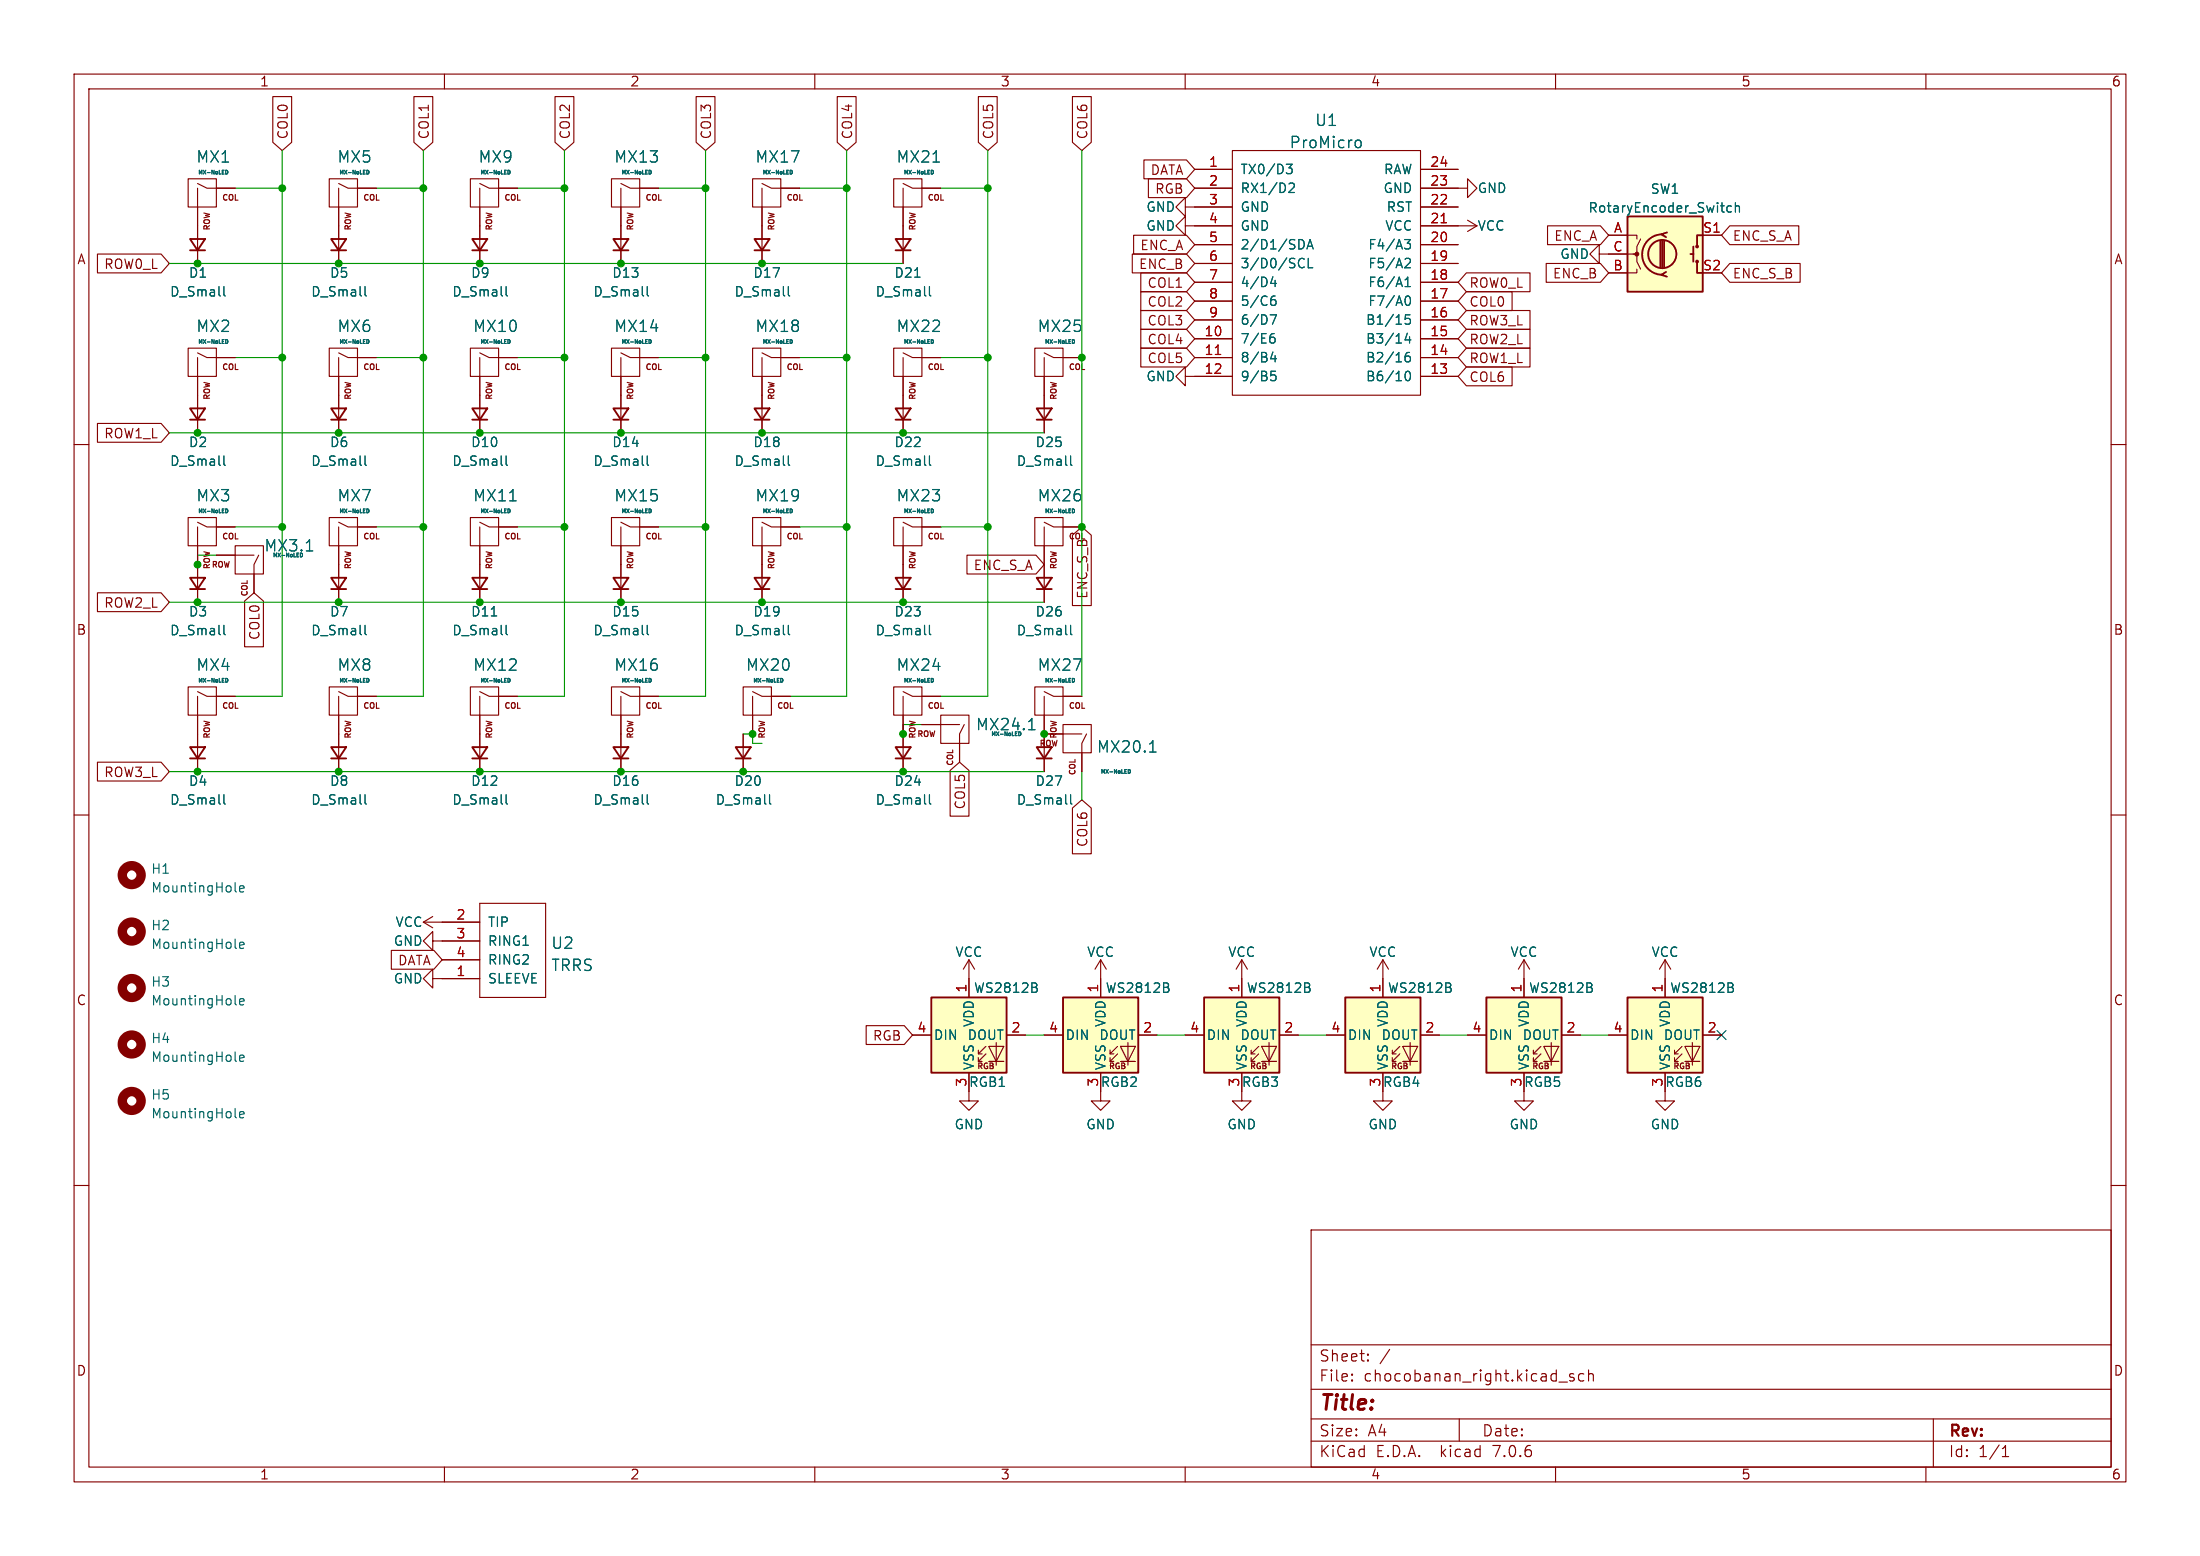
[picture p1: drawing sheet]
<svg xmlns="http://www.w3.org/2000/svg" width="297mm" height="210mm" viewBox="0 0 297 210" stroke-linecap="round" stroke-linejoin="round" font-family="sans-serif">
<g fill="none" stroke="#840000" stroke-width=".15">
<path d="M10 10h277v190h-277zM12 12h273v186h-273zM36.8 13h2.6v6.2l-1.3 1.1-1.3-1.1zM55.9 13h2.5v6.2l-1.3 1.1-1.2-1.1zM60 10v2M74.9 13h2.6v6.2l-1.3 1.1-1.3-1.1zM94 13h2.5v6.2l-1.3 1.1-1.2-1.1zM110 10v2M113 13h2.6v6.2l-1.3 1.1-1.3-1.1zM132.1 13h2.5v6.2l-1.3 1.1-1.2-1.1zM144.8 13h2.5v6.2l-1.3 1.1-1.2-1.1zM160 10v2"/>
<path d="M210 10v2M260 10v2M13.2 34.3h8.5l1.2 1.3-1.2 1.2h-8.5zM25.4 24.1h3.8v3.8h-3.8zM26.7 24.8l1.2 .6h3.8M26.7 25.4v10.2M44.4 24.1h3.9v3.8h-3.9zM45.7 24.8l1.3 .6h3.8M45.7 25.4v10.2M63.5 24.1h3.8v3.8h-3.8zM64.8 24.8l1.2 .6h3.8M64.8 25.4v10.2"/>
<path d="M82.5 24.1h3.9v3.8h-3.9zM83.8 24.8l1.3 .6h3.8M83.8 25.4v10.2M101.6 24.1h3.8v3.8h-3.8zM102.9 24.8l1.2 .6h3.8M102.9 25.4v10.2M120.6 24.1h3.9v3.8h-3.9zM121.9 24.8l1.3 .6h3.8M121.9 25.4v10.2M152.9 34.3h7.3l1.1 1.3-1.1 1.2h-7.3zM153 31.7h7.2l1.1 1.3-1.1 1.3h-7.2zM154 36.8h6.2l1.1 1.3-1.1 1.3h-6.2z"/>
<path d="M154 39.4h6.2l1.1 1.2-1.1 1.3h-6.2zM154.4 21.6h5.8l1.1 1.3-1.1 1.2h-5.8zM155 24.1h5.2l1.1 1.3-1.1 1.3h-5.2zM160 30.5v-1.3l-1.3 1.3 1.3 1.3v-1.3h6.4M160 27.9v-1.2l-1.3 1.2 1.3 1.3v-1.3h6.4M161.3 25.4h5.1M161.3 22.9h5.1M161.3 38.1h5.1M161.3 35.6h5.1M161.3 33h5.1M166.4 20.3h25.4v33h-25.4zM191.8 25.4h6.3v-1.3l1.3 1.3-1.3 1.3v-1.3"/>
<path d="M191.8 22.9h5M191.8 38.1h5M191.8 35.6h5M191.8 33h5M191.8 30.5h7.6M191.8 27.9h5M198 36.8h8.6v2.6h-8.6l-1.2-1.3zM198 39.4h6.1v2.5h-6.1l-1.2-1.3zM198.1 29.7l1.3 .8M199.4 30.5l-1.3 .7M208.7 35.6h7.4l1.1 1.2-1.1 1.3h-7.4zM208.9 30.5h7.2l1.1 1.3-1.1 1.2h-7.2z"/>
<path d="M215.9 34.3v-1.3l-1.3 1.3 1.3 1.3v-1.3h5.1v1l.5 1M217.2 31.8h3.8v.5M221 36.3v.5h-3.8M221.5 32.3l-.5 1v1h-.5M229.9 31.8h2.5M233.5 30.5h9.3v2.5h-9.3l-1.1-1.2zM233.5 35.6h9.5v2.5h-9.5l-1.1-1.3zM10 60h2M13.2 57.1h8.5l1.2 1.3-1.2 1.3h-8.5zM25.4 47h3.8v3.8h-3.8zM26.7 47.6l1.2 .7h3.8M26.7 48.3v10.1"/>
<path d="M44.4 47h3.9v3.8h-3.9zM45.7 47.6l1.3 .7h3.8M45.7 48.3v10.1M63.5 47h3.8v3.8h-3.8zM64.8 47.6l1.2 .7h3.8M64.8 48.3v10.1M82.5 47h3.9v3.8h-3.9zM83.8 47.6l1.3 .7h3.8M83.8 48.3v10.1M101.6 47h3.8v3.8h-3.8zM102.9 47.6l1.2 .7h3.8M102.9 48.3v10.1"/>
<path d="M120.6 47h3.9v3.8h-3.9zM121.9 47.6l1.3 .7h3.8M121.9 48.3v10.1M139.7 47h3.8v3.8h-3.8zM141 47.6l1.2 .7h3.8M141 48.3v10.1M154 41.9h6.2l1.1 1.3-1.1 1.3h-6.2zM154 44.4h6.2l1.1 1.3-1.1 1.3h-6.2zM154 47h6.2l1.1 1.3-1.1 1.2h-6.2zM160 50.8v-1.3l-1.3 1.3 1.3 1.3v-1.3h6.4M161.3 48.3h5.1M161.3 45.7h5.1"/>
<path d="M161.3 43.2h5.1M161.3 40.6h5.1M191.8 48.3h5M191.8 45.7h5M191.8 50.8h5M191.8 43.2h5M191.8 40.6h5M198 47h8.6v2.5h-8.6l-1.2-1.2zM198 44.4h8.6v2.6h-8.6l-1.2-1.3zM198 41.9h8.6v2.6h-8.6l-1.2-1.3zM198 49.5h6.1v2.6h-6.1l-1.2-1.3zM285 60h2"/>
<path d="M25.4 69.9h3.8v3.8h-3.8zM26.7 70.5l1.2 .6h3.8M26.7 71.1v10.2M28.8 75.8h.3l.1 .1v.2l-.4 .1M29 76.2l.2 .3M29.2 74.9h5.1M29.6 75.8h.1a.26 .26 0 0 1 .3 .2v.3a.25 .25 0 0 1-.2 .3 .25 .25 0 0 1-.3-.3zM30.3 75.8l.2 .7 .1-.5 .2 .5 .1-.7M31.7 73.7h3.9v3.8h-3.9zM34.9 74.9l-.6 1.3v3.8M44.4 69.9h3.9v3.8h-3.9zM45.7 70.5l1.3 .6h3.8"/>
<path d="M45.7 71.1v10.2M63.5 69.9h3.8v3.8h-3.8zM64.8 70.5l1.2 .6h3.8M64.8 71.1v10.2M82.5 69.9h3.9v3.8h-3.9zM83.8 70.5l1.3 .6h3.8M83.8 71.1v10.2M101.6 69.9h3.8v3.8h-3.8zM102.9 70.5l1.2 .6h3.8M102.9 71.1v10.2M120.6 69.9h3.9v3.8h-3.9zM121.9 70.5l1.3 .6h3.8"/>
<path d="M121.9 71.1v10.2M130.5 74.9h9.4l1.1 1.3-1.1 1.3h-9.4zM139.7 69.9h3.8v3.8h-3.8zM141 70.5l1.2 .6h3.8M141 71.1v10.2M144.8 72.2l1.2-1.1 1.3 1.1v9.5h-2.5zM13.2 80h8.5l1.2 1.3-1.2 1.3h-8.5zM25.4 92.7h3.8v3.8h-3.8zM26.7 93.3l1.2 .7h3.8M26.7 94v10.1M33 81.1l1.3-1.1 1.3 1.1v6.2h-2.6zM44.4 92.7h3.9v3.8h-3.9z"/>
<path d="M45.7 93.3l1.3 .7h3.8M45.7 94v10.1M63.5 92.7h3.8v3.8h-3.8zM64.8 93.3l1.2 .7h3.8M64.8 94v10.1M82.5 92.7h3.9v3.8h-3.9zM83.8 93.3l1.3 .7h3.8M83.8 94v10.1M100.3 92.7h3.8v3.8h-3.8zM100.3 99.1v5M101.6 93.3l1.3 .7h3.8M101.6 94v5.1"/>
<path d="M120.6 92.7h3.9v3.8h-3.9zM121.9 93.3l1.3 .7h3.8M121.9 94v10.1M124 98.6h.3l.2 .2-.1 .2h-.4M124.2 99l.3 .4M124.5 97.8h5M124.9 98.7l.1-.1a.26 .26 0 0 1 .3 .3v.3a.25 .25 0 0 1-.3 .2 .25 .25 0 0 1-.2-.2zM125.5 98.6l.2 .8 .2-.5 .1 .5 .2-.8M127 96.5h3.8v3.8h-3.8zM130.2 97.8l-.7 1.3v3.8M139.7 92.7h3.8v3.8h-3.8zM141 93.3l1.2 .7h3.8"/>
<path d="M141 94v10.1M141 99.1h5M143.5 97.8h3.8v3.8h-3.8zM146.7 99.1l-.7 1.2v3.8M10 110h2M13.2 102.9h8.5l1.2 1.2-1.2 1.3h-8.5zM128.3 104l1.2-1.1 1.3 1.1v6.2h-2.5zM144.8 109.1l1.2-1.1 1.3 1.1v6.1h-2.5zM285 110h2M52.8 128.3h5.8l1.1 1.2-1.1 1.3h-5.8zM57.1 124.5h7.7M57.1 124.5l1.3 .7"/>
<path d="M58.4 132.1v-1.3l-1.3 1.3 1.3 1.3v-1.3h6.4M58.4 127v-1.3l-1.3 1.3 1.3 1.3v-1.3h6.4M58.4 123.7l-1.3 .8M59.7 129.5h5.1M64.8 121.9v12.7zM64.8 121.9h8.9zM64.8 134.6h8.9zM73.7 121.9v12.7zM116.9 138.4h5.2l1.1 1.3-1.1 1.3h-5.2zM123.2 139.7h2.5M130.8 129.5l-.8 1.3M130.8 129.5v5.1"/>
<path d="M130.8 129.5l.8 1.3M135.9 139.7h2.5M141 139.7h2.5M148.6 129.5v5.1M148.6 129.5l-.8 1.3M148.6 129.5l.8 1.3M153.7 139.7h2.5M160 139.7h2.6M167.6 129.5l-.7 1.3M167.6 129.5v5.1M167.6 129.5l.8 1.3M172.7 139.7h2.6"/>
<path d="M179.1 139.7h2.5M186.7 129.5l-.8 1.3M186.7 129.5v5.1M186.7 129.5l.8 1.3M191.8 139.7h2.5M198.1 139.7h2.6M205.7 129.5v5.1M205.7 129.5l-.7 1.3M205.7 129.5l.8 1.3M210.8 139.7h2.6M217.2 139.7h2.5M224.8 129.5v5.1"/>
<path d="M224.8 129.5l-.8 1.3M224.8 129.5l.8 1.3M229.9 139.7h2.5M10 160h2M130.8 144.8v3.8h1.3l-1.3 1.3-1.3-1.3h1.3M132.1 143.3h.5M132.1 142.2h.5M133.1 142.2l-1 1.1v-.6M133.1 141.2l-1 1v-.5M133.5 141.2h2l-1 2.1zM133.5 143.3h2M134.5 140.7v3.1"/>
<path d="M148.6 144.8v3.8h1.3l-1.3 1.3-1.3-1.3h1.3M149.9 143.3h.5M149.9 142.2h.5M150.9 142.2l-1 1.1v-.6M150.9 141.2l-1 1v-.5M151.3 141.2h2l-1 2.1zM151.3 143.3h2M152.3 140.7v3.1M167.6 144.8v3.8h1.3l-1.3 1.3-1.2-1.3h1.2M168.9 143.3h.5M168.9 142.2h.5M169.9 142.2l-1 1.1v-.6"/>
<path d="M169.9 141.2l-1 1v-.5M170.3 141.2h2l-1 2.1zM170.3 143.3h2M171.3 140.7v3.1M186.7 144.8v3.8h1.3l-1.3 1.3-1.3-1.3h1.3M188 143.3h.5M188 142.2h.5M189 142.2l-1 1.1v-.6M189 141.2l-1 1v-.5M189.4 141.2h2l-1 2.1zM189.4 143.3h2M190.4 140.7v3.1"/>
<path d="M205.7 144.8v3.8h1.3l-1.3 1.3-1.2-1.3h1.2M207 143.3h.5M207 142.2h.5M208 142.2l-1 1.1v-.6M208 141.2l-1 1v-.5M208.4 141.2h2l-1 2.1zM208.4 143.3h2M209.4 140.7v3.1M224.8 144.8v3.8h1.3l-1.3 1.3-1.3-1.3h1.3M226.1 143.3h.5M226.1 142.2h.5M227.1 142.2l-1 1.1v-.6"/>
<path d="M227.1 141.2l-1 1v-.5M227.5 141.2h2l-1 2.1zM227.5 143.3h2M228.5 140.7v3.1M285 160h2M177 166h108v32h-108zM60 198v2M110 198v2M160 198v2M177 194.5h108M177 191.5h108M177 187.5h108"/>
<path d="M177 181.5h108M182.5 186.3h.1l-.1 .1M182.5 186.3v.1M182.5 185.5v.1M182.5 185.5h.1l-.1 .1M184.7 183.6v.1M184.7 183.6h-.1l.1 .1M184.7 182.8v.1M184.7 182.8h-.1l.1 .1M187.6 182.1l-1.3 2M197 191.5v3M210 198v2"/>
<path d="M210.5 186.5h1.1M212.5 185.5l-.4-.1-.2 .2 .1 .2 .5 .2v.1v.2l-.2 .1-.4-.1M213.8 185.5l-.4-.1-.3 .3v.4l.1 .2 .2 .1 .4-.1M214.5 185.5a.37 .37 0 0 1 .6 .1v.8M214.5 184.9v1.5M260 198v2M261 191.5v6.5M270.3 196.6h.9M270.3 195.5l.4-.4v1.5"/>
</g>
<g fill="none" stroke="#840000" stroke-width=".25">
<path d="M25.7 32.3h2l-1 1.5zM25.7 33.8h2M44.7 32.3h2l-1 1.5zM44.7 33.8h2M63.8 32.3h2l-1 1.5zM63.8 33.8h2M82.8 32.3h2l-1 1.5zM82.8 33.8h2M101.9 32.3h2l-1 1.5zM101.9 33.8h2M120.9 32.3h2l-1 1.5zM120.9 33.8h2"/>
<path d="M219.7 29.2h10.2v10.2h-10.2zM224.2 32.5v3.6M224.4 31.6a2.73 2.73 0 0 0-2.7 2.8 2.73 2.73 0 0 0 2.7 2.7M224.4 32.5v3.6M224.7 32.5v3.6M224.9 36.7l-.6 .4 .7 .2M225 31.4l-.7 .2 .6 .4M228.2 34.3h.4M228.6 33.3v2M229.1 35.3v1.5h.8M229.9 31.8h-.8v1.5M25.7 55.1h2l-1 1.5z"/>
<path d="M25.7 56.6h2M44.7 55.1h2l-1 1.5zM44.7 56.6h2M63.8 55.1h2l-1 1.5zM63.8 56.6h2M82.8 55.1h2l-1 1.5zM82.8 56.6h2M101.9 55.1h2l-1 1.5zM101.9 56.6h2M120.9 55.1h2l-1 1.5zM120.9 56.6h2M140 55.1h2l-1 1.5z"/>
<path d="M140 56.6h2M25.7 78h2l-1 1.5zM25.7 79.5h2M44.7 78h2l-1 1.5zM44.7 79.5h2M63.8 78h2l-1 1.5zM63.8 79.5h2M82.8 78h2l-1 1.5zM82.8 79.5h2M101.9 78h2l-1 1.5zM101.9 79.5h2M120.9 78h2l-1 1.5z"/>
<path d="M120.9 79.5h2M140 78h2l-1 1.5zM140 79.5h2M25.7 100.8h2l-1 1.6zM25.7 102.4h2M44.7 100.8h2l-1 1.6zM44.7 102.4h2M63.8 100.8h2l-1 1.6zM63.8 102.4h2M82.8 100.8h2l-1 1.6zM82.8 102.4h2M99.3 100.8h2l-1 1.6z"/>
<path d="M99.3 102.4h2M120.9 100.8h2l-1 1.6zM120.9 102.4h2M140 100.8h2l-1 1.6zM140 102.4h2M125.7 134.6h10.2v10.2h-10.2zM143.5 134.6h10.2v10.2h-10.2zM162.6 134.6h10.1v10.2h-10.1zM181.6 134.6h10.2v10.2h-10.2zM200.7 134.6h10.1v10.2h-10.1zM219.7 134.6h10.2v10.2h-10.2z"/>
<circle cx="224.4" cy="34.3" r="1.9"/>
<circle cx="229.1" cy="35.3" r=".13"/>
<circle cx="229.1" cy="33.3" r=".13"/>
</g>
<g fill="none" stroke="#006464" stroke-width=".15">
<path d="M183.1 19a.41 .41 0 0 1 .7 .2v.4a.41 .41 0 0 1-.7 .3M30.2 38.7v1.1l.2 .1M49.3 38.7v1.1l.2 .1M68.3 38.7v1.1l.2 .1M87.4 38.7v1.1l.2 .1M106.4 38.7v1.1l.2 .1M123.5 37.4h.7M125.5 38.7v1.1l.2 .1M126 21.9h.8M171.8 37.3l-.3 1h.8M172.1 37.8v.9M172.1 39.9a.45 .45 0 0 0-.5 .4"/>
<path d="M173.7 22.2h.7l-.4 .5 .4 .1v.4l-.2 .2h-.4M174.1 24.8l.4-.1 .2 .1v.3v.2l-.7 .7h.7M175.5 34.9h.3l.3 .1M175.8 32.4l.3 .5-.1 .4-.2 .2M176.1 36l-.3 .1h-.3M176.4 33.6l.5-1.3 .4 1.3M176.6 33.2h.6M176.6 34.9v1.2h.6M189.6 32.3h.8l-.4 .5 .4 .1v.5l-.2 .2h-.4M189.7 38.7h.7M189.7 37.8l.3-.4v1.3M189.9 34.9h.4l.1 .3v.2l-.8 .7h.8"/>
<path d="M233.7 27.8h-.3l-.3 .2v.4l.2 .2h.4M234.3 27.9l.2-.1h.3v.8M234.3 27.4v1.2M171.5 42.5h.8l-.5 1.3M171.5 45.6l.4-.1 .2 .3v.3l-.1 .1h-.5M171.7 40.5l.3-.1 .3 .3v.3l-.2 .2h-.4M171.8 47.5l-.3 .9h.8M172 45a.45 .45 0 0 0-.5 .3M172.1 48v.8M172.2 50.1h-.6l-.1 .6 .2-.1 .4 .1 .2 .1-.1 .5-.2 .1h-.3l-.2-.1M189.9 50.2l.2-.1a.79 .79 0 0 1 0 1.3h-.1a.84 .84 0 0 1-.1-1.2zM189.9 40l.2-.1a.79 .79 0 0 1 0 1.3h-.2"/>
<path d="M190 45l-.3 .9h.8M190.3 47.6a.5 .5 0 0 0-.6 .5v.5l.1 .2h.4l.2-.1v-.4l-.1-.2h-.4l-.2 .2M190.3 45.5v.8M190.4 42.5h-.7v.6l.2-.1h.4l.1 .2v.4l-.2 .2h-.3l-.2-.2M30.2 61.5v1.1l.2 .2M41.4 74.4h.8M49.3 61.5v1.1l.2 .2M68.3 61.5v1.1l.2 .2M68.8 67.6h.9M87.4 61.5v1.1l.2 .2M106.4 61.5v1.1l.2 .2M125.5 61.5v1.1l.2 .2"/>
<path d="M144.5 61.5v1.1l.2 .2M30.2 84.4v1.1l.2 .2M49.3 84.4v1.1l.2 .2M66.3 83.1h.8M68.3 84.4v1.1l.2 .2M87.4 84.4v1.1l.2 .2M106.4 84.4v1.1l.2 .2M125.5 84.4v1.1l.2 .2M138.9 98.5h.8M144.5 84.4v1.1l.2 .2M30.2 107.3v1l.2 .2M32.3 120l.6-.2v-.2l-.4-.1-.2 .2 .1 .6h.5"/>
<path d="M49.3 107.3v1l.2 .2M68.3 107.3v1l.2 .2M87.4 107.3v1l.2 .2M103.9 107.3v1l.2 .2M125.5 107.3v1l.2 .2M144.5 107.3v1l.2 .2M155.2 101.5h.9M31.7 120.2l.2 .2M31.7 127.8l.2 .2M31.7 135.5l.2 .1M32.3 127.6l.6-.1v-.3h-.4l-.2 .1 .1 .7h.5M32.3 135.2l.6-.1v-.3h-.4l-.2 .2 .1 .6h.5"/>
<path d="M139.9 133.3l.1 .2-.1 .4M139.9 132.8v.3M157.7 133.3l.1 .2-.1 .4M157.7 132.8v.3M176.7 133.3l.2 .2-.2 .4M176.7 132.8v.3M195.8 133.3l.1 .2-.1 .4M195.8 132.8v.3M214.8 133.3l.2 .2-.2 .4M214.8 132.8v.3M233.9 133.3l.1 .2-.1 .4M233.9 132.8v.3"/>
<path d="M31.7 143.1l.2 .2M31.7 150.7l.2 .2M32.3 142.8l.6-.1v-.2l-.4-.1-.2 .2 .1 .6h.5M32.3 150.4l.6-.1v-.2l-.4-.1-.2 .2 .1 .6h.5"/>
</g>
<g fill="none" stroke="#840000" stroke-width="1.3">
<circle cx="17.8" cy="118.1" r="1.27"/>
<circle cx="17.8" cy="125.7" r="1.27"/>
<circle cx="17.8" cy="133.3" r="1.27"/>
<circle cx="17.8" cy="148.6" r="1.27"/>
<circle cx="17.8" cy="141" r="1.27"/>
</g>
<g fill="none" stroke="#006464" stroke-width=".14">
<path d="M30.5 23a.26 .26 0 0 1 .3 .2 .26 .26 0 0 1-.3 .3zM49.5 23a.26 .26 0 0 1 .3 .2 .26 .26 0 0 1-.3 .3zM68.6 23a.26 .26 0 0 1 .3 .2 .26 .26 0 0 1-.3 .3zM87.6 23a.26 .26 0 0 1 .3 .2 .26 .26 0 0 1-.3 .3zM106.7 23a.26 .26 0 0 1 .3 .2 .26 .26 0 0 1-.3 .3zM125.7 23a.26 .26 0 0 1 .3 .2 .26 .26 0 0 1-.3 .3zM30.5 45.8a.26 .26 0 0 1 .3 .3 .26 .26 0 0 1-.3 .2zM49.5 45.8a.26 .26 0 0 1 .3 .3 .26 .26 0 0 1-.3 .2zM68.6 45.8a.26 .26 0 0 1 .3 .3 .26 .26 0 0 1-.3 .2zM87.6 45.8a.26 .26 0 0 1 .3 .3 .26 .26 0 0 1-.3 .2zM106.7 45.8a.26 .26 0 0 1 .3 .3 .26 .26 0 0 1-.3 .2zM125.7 45.8a.26 .26 0 0 1 .3 .3 .26 .26 0 0 1-.3 .2z"/>
<path d="M144.8 45.8a.26 .26 0 0 1 .3 .3 .26 .26 0 0 1-.3 .2zM30.5 68.7a.26 .26 0 0 1 .3 .3 .26 .26 0 0 1-.3 .2zM49.5 68.7a.26 .26 0 0 1 .3 .3 .26 .26 0 0 1-.3 .2zM68.6 68.7a.26 .26 0 0 1 .3 .3 .26 .26 0 0 1-.3 .2zM87.6 68.7a.26 .26 0 0 1 .3 .3 .26 .26 0 0 1-.3 .2zM106.7 68.7a.26 .26 0 0 1 .3 .3 .26 .26 0 0 1-.3 .2zM125.7 68.7a.26 .26 0 0 1 .3 .3 .26 .26 0 0 1-.3 .2zM144.8 68.7a.26 .26 0 0 1 .3 .3 .26 .26 0 0 1-.3 .2zM30.5 91.6a.26 .26 0 0 1 .3 .2 .26 .26 0 0 1-.3 .3zM49.5 91.6a.26 .26 0 0 1 .3 .2 .26 .26 0 0 1-.3 .3zM68.6 91.6a.26 .26 0 0 1 .3 .2 .26 .26 0 0 1-.3 .3zM87.6 91.6a.26 .26 0 0 1 .3 .2 .26 .26 0 0 1-.3 .3z"/>
<path d="M105.4 91.6a.26 .26 0 0 1 .3 .2 .26 .26 0 0 1-.3 .3zM125.7 91.6a.26 .26 0 0 1 .3 .2 .26 .26 0 0 1-.3 .3zM144.8 91.6a.26 .26 0 0 1 .3 .2 .26 .26 0 0 1-.3 .3zM152.3 103.9a.26 .26 0 0 1 .3 .2 .26 .26 0 0 1-.3 .3z"/>
</g>
<g fill="#ffffc2" stroke="#ffffc2" stroke-width=".14">
<path d="M162.6 134.6h10.1v10.2h-10.1z"/>
<path d="M143.5 134.6h10.2v10.2h-10.2z"/>
<path d="M125.7 134.6h10.2v10.2h-10.2z"/>
<path d="M219.7 134.6h10.2v10.2h-10.2z"/>
<path d="M200.7 134.6h10.1v10.2h-10.1z"/>
<path d="M219.7 29.2h10.2v10.2h-10.2z"/>
<path d="M181.6 134.6h10.2v10.2h-10.2z"/>
</g>
<path d="M194.6 30.1h.7M164.1 47.8h.7" fill="none" stroke="#a90000" stroke-width=".15"/>
<circle cx="221" cy="34.3" r=".25" fill="#840000" stroke="#840000" stroke-width=".15"/>
<g fill="none" stroke="#009600" stroke-width=".15">
<path d="M22.9 35.6h99M31.7 25.4h6.4M38.1 20.3v73.7h-6.4M50.8 25.4h6.3M57.1 20.3v73.7h-6.3M69.8 25.4h6.4M76.2 20.3v73.7h-6.4M88.9 25.4h6.3M95.2 20.3v73.7h-6.3M107.9 25.4h6.4M114.3 20.3v73.7h-7.6M127 25.4h6.3"/>
<path d="M133.3 20.3v73.7h-6.3M146 20.3v73.7M22.9 58.4h118.1M31.7 48.3h6.4M50.8 48.3h6.3M69.8 48.3h6.4M88.9 48.3h6.3M107.9 48.3h6.4M127 48.3h6.3M29.2 74.9h-2.5v1.3M31.7 71.1h6.4M50.8 71.1h6.3"/>
<path d="M69.8 71.1h6.4M88.9 71.1h6.3M107.9 71.1h6.4M127 71.1h6.3M22.9 81.3h118.1M100.3 99.1h1.3v1.2h1.3M124.5 97.8h-2.6v1.3M22.9 104.1h118.1M146 104.1v3.9M138.4 139.7h2.6M156.2 139.7h3.8M175.3 139.7h3.8"/>
<path d="M194.3 139.7h3.8M213.4 139.7h3.8"/>
</g>
<path d="M231.8 139.1l1.2 1.2M233 139.1l-1.2 1.2" fill="none" stroke="#000084" stroke-width=".15"/>
<g fill="#009600" stroke="#009600" stroke-width=".15">
<circle cx="102.9" cy="35.6" r=".46"/>
<circle cx="83.8" cy="35.6" r=".46"/>
<circle cx="76.2" cy="25.4" r=".46"/>
<circle cx="76.2" cy="48.3" r=".46"/>
<circle cx="64.8" cy="58.4" r=".46"/>
<circle cx="102.9" cy="58.4" r=".46"/>
<circle cx="95.2" cy="48.3" r=".46"/>
<circle cx="83.8" cy="58.4" r=".46"/>
<circle cx="57.1" cy="25.4" r=".46"/>
<circle cx="95.2" cy="25.4" r=".46"/>
<circle cx="26.7" cy="76.2" r=".46"/>
<circle cx="45.7" cy="58.4" r=".46"/>
<circle cx="26.7" cy="58.4" r=".46"/>
<circle cx="38.1" cy="71.1" r=".46"/>
<circle cx="76.2" cy="71.1" r=".46"/>
<circle cx="64.8" cy="81.3" r=".46"/>
<circle cx="57.1" cy="71.1" r=".46"/>
<circle cx="26.7" cy="81.3" r=".46"/>
<circle cx="38.1" cy="48.3" r=".46"/>
<circle cx="38.1" cy="25.4" r=".46"/>
<circle cx="64.8" cy="35.6" r=".46"/>
<circle cx="45.7" cy="35.6" r=".46"/>
<circle cx="57.1" cy="48.3" r=".46"/>
<circle cx="26.7" cy="35.6" r=".46"/>
<circle cx="45.7" cy="81.3" r=".46"/>
<circle cx="26.7" cy="104.1" r=".46"/>
<circle cx="45.7" cy="104.1" r=".46"/>
<circle cx="64.8" cy="104.1" r=".46"/>
<circle cx="114.3" cy="48.3" r=".46"/>
<circle cx="121.9" cy="58.4" r=".46"/>
<circle cx="83.8" cy="104.1" r=".46"/>
<circle cx="101.6" cy="99.1" r=".46"/>
<circle cx="100.3" cy="104.1" r=".46"/>
<circle cx="83.8" cy="81.3" r=".46"/>
<circle cx="95.2" cy="71.1" r=".46"/>
<circle cx="102.9" cy="81.3" r=".46"/>
<circle cx="114.3" cy="71.1" r=".46"/>
<circle cx="121.9" cy="99.1" r=".46"/>
<circle cx="121.9" cy="104.1" r=".46"/>
<circle cx="133.3" cy="25.4" r=".46"/>
<circle cx="114.3" cy="25.4" r=".46"/>
<circle cx="133.3" cy="71.1" r=".46"/>
<circle cx="146" cy="71.1" r=".46"/>
<circle cx="121.9" cy="81.3" r=".46"/>
<circle cx="133.3" cy="48.3" r=".46"/>
<circle cx="146" cy="48.3" r=".46"/>
<circle cx="141" cy="99.1" r=".46"/>
</g>
<text font-size="2.8" fill="#840000" x="178" y="190.9">Title:</text>
<g font-size="2.1" fill="#006464">
<text x="177.5" y="17.2">U1</text>
<text x="26.4" y="22.2">MX1</text>
<text x="45.5" y="22.2">MX5</text>
<text x="64.5" y="22.2">MX9</text>
<text x="82.9" y="22.2">MX13</text>
<text x="101.9" y="22.2">MX17</text>
<text x="121" y="22.2">MX21</text>
<text x="174" y="20.2">ProMicro</text>
<text x="26.4" y="45">MX2</text>
<text x="45.5" y="45">MX6</text>
<text x="63.8" y="45">MX10</text>
<text x="82.9" y="45">MX14</text>
<text x="101.9" y="45">MX18</text>
<text x="121" y="45">MX22</text>
<text x="140" y="45">MX25</text>
<text x="26.4" y="67.9">MX3</text>
<text x="45.5" y="67.9">MX7</text>
<text x="63.8" y="67.9">MX11</text>
<text x="82.9" y="67.9">MX15</text>
<text x="101.9" y="67.9">MX19</text>
<text x="121" y="67.9">MX23</text>
<text x="140" y="67.9">MX26</text>
<text x="35.6" y="74.7">MX3.1</text>
<text x="26.4" y="90.7">MX4</text>
<text x="45.5" y="90.7">MX8</text>
<text x="63.8" y="90.7">MX12</text>
<text x="82.9" y="90.7">MX16</text>
<text x="100.6" y="90.7">MX20</text>
<text x="121" y="90.7">MX24</text>
<text x="140" y="90.7">MX27</text>
<text x="131.7" y="98.8">MX24.1</text>
<text x="148" y="101.8">MX20.1</text>
<text x="74.4" y="128.3">U2</text>
<text x="74.4" y="131.3">TRRS</text>
</g>
<g font-size="2.1" fill="#840000">
<text x="178" y="184">Sheet:</text>
<text x="178" y="186.7">File:</text>
<text x="184.1" y="186.7">chocobanan_right.kicad_sch</text>
<text x="178" y="196.9">KiCad</text>
<text x="178" y="194.1">Size:</text>
<text x="184.7" y="194.1">A4</text>
<text x="185.7" y="196.9">E.D.A.</text>
<text x="194.6" y="196.9">kicad</text>
<text x="200" y="194.1">Date:</text>
<text x="201.8" y="196.9">7.0.6</text>
<text x="263" y="194.3">Rev:</text>
<text x="263" y="196.9">Id:</text>
<text x="267.1" y="196.9">1/1</text>
</g>
<g font-size="1.8" fill="#840000">
<text x="35" y="11.9">1</text>
<text x="85" y="11.9">2</text>
<text x="135" y="11.9">3</text>
<text x="185" y="11.9">4</text>
<text x="235" y="11.9">5</text>
<text x="285" y="11.9">6</text>
<text x="39.1" y="18.9" transform="rotate(-90 39.1 18.9)">COL0</text>
<text x="58.1" y="18.9" transform="rotate(-90 58.1 18.9)">COL1</text>
<text x="77.2" y="18.9" transform="rotate(-90 77.2 18.9)">COL2</text>
<text x="96.2" y="18.9" transform="rotate(-90 96.2 18.9)">COL3</text>
<text x="115.3" y="18.9" transform="rotate(-90 115.3 18.9)">COL4</text>
<text x="134.3" y="18.9" transform="rotate(-90 134.3 18.9)">COL5</text>
<text x="147" y="18.9" transform="rotate(-90 147 18.9)">COL6</text>
<text x="155.2" y="23.8">DATA</text>
<text x="155.8" y="26.4">RGB</text>
<text x="10.3" y="35.9">A</text>
<text x="153.9" y="34">ENC_A</text>
<text x="209.7" y="32.7">ENC_A</text>
<text x="233.8" y="32.7">ENC_S_A</text>
<text x="285.3" y="35.9">A</text>
<text x="14" y="36.5">ROW0_L</text>
<text x="153.7" y="36.5">ENC_B</text>
<text x="154.8" y="39.1">COL1</text>
<text x="154.8" y="41.6">COL2</text>
<text x="198.3" y="39.1">ROW0_L</text>
<text x="198.3" y="41.6">COL0</text>
<text x="209.6" y="37.8">ENC_B</text>
<text x="233.8" y="37.8">ENC_S_B</text>
<text x="154.8" y="44.1">COL3</text>
<text x="154.8" y="46.7">COL4</text>
<text x="198.3" y="46.7">ROW2_L</text>
<text x="198.3" y="44.1">ROW3_L</text>
<text x="154.8" y="49.2">COL5</text>
<text x="198.3" y="49.2">ROW1_L</text>
<text x="198.3" y="51.8">COL6</text>
<text x="14" y="59.4">ROW1_L</text>
<text x="131.4" y="77.2">ENC_S_A</text>
<text x="14" y="82.2">ROW2_L</text>
<text x="147" y="80.9" transform="rotate(-90 147 80.9)">ENC_S_B</text>
<text x="10.3" y="85.9">B</text>
<text x="35.2" y="86.5" transform="rotate(-90 35.2 86.5)">COL0</text>
<text x="285.3" y="85.9">B</text>
<text x="14" y="105.1">ROW3_L</text>
<text x="130.5" y="109.3" transform="rotate(-90 130.5 109.3)">COL5</text>
<text x="147" y="114.4" transform="rotate(-90 147 114.4)">COL6</text>
<text x="53.6" y="130.5">DATA</text>
<text x="10.3" y="135.9">C</text>
<text x="285.3" y="135.9">C</text>
<text x="117.7" y="140.7">RGB</text>
<text x="10.3" y="185.9">D</text>
<text x="285.3" y="185.9">D</text>
<text x="35" y="199.9">1</text>
<text x="85" y="199.9">2</text>
<text x="135" y="199.9">3</text>
<text x="185" y="199.9">4</text>
<text x="235" y="199.9">5</text>
<text x="285" y="199.9">6</text>
</g>
<g font-size="1.8" fill="#a90000">
<text x="163.1" y="22.6">1</text>
<text x="193" y="22.6">24</text>
<text x="163.1" y="25.1">2</text>
<text x="163.1" y="27.7">3</text>
<text x="193" y="27.7">22</text>
<text x="193" y="25.1">23</text>
<text x="163.1" y="30.2">4</text>
<text x="163.1" y="32.8">5</text>
<text x="163.1" y="35.3">6</text>
<text x="193" y="35.3">19</text>
<text x="193" y="32.8">20</text>
<text x="193" y="30.2">21</text>
<text x="217.7" y="34">C</text>
<text x="217.8" y="31.5">A</text>
<text x="229.8" y="31.5">S1</text>
<text x="163.1" y="37.8">7</text>
<text x="163.1" y="40.4">8</text>
<text x="193" y="40.4">17</text>
<text x="193" y="37.8">18</text>
<text x="217.7" y="36.6">B</text>
<text x="229.8" y="36.6">S2</text>
<text x="162.5" y="45.5">10</text>
<text x="163.1" y="42.9">9</text>
<text x="193" y="45.5">15</text>
<text x="193" y="42.9">16</text>
<text x="162.5" y="48">11</text>
<text x="162.5" y="50.5">12</text>
<text x="193" y="50.5">13</text>
<text x="193" y="48">14</text>
<text x="61.5" y="124.2">2</text>
<text x="61.5" y="131.8">1</text>
<text x="61.5" y="126.7">3</text>
<text x="61.5" y="129.3">4</text>
<text x="130.6" y="134.1" transform="rotate(-90 130.6 134.1)">1</text>
<text x="148.3" y="134.1" transform="rotate(-90 148.3 134.1)">1</text>
<text x="167.4" y="134.1" transform="rotate(-90 167.4 134.1)">1</text>
<text x="186.4" y="134.1" transform="rotate(-90 186.4 134.1)">1</text>
<text x="205.5" y="134.1" transform="rotate(-90 205.5 134.1)">1</text>
<text x="224.5" y="134.1" transform="rotate(-90 224.5 134.1)">1</text>
<text x="123.8" y="139.4">4</text>
<text x="136.5" y="139.4">2</text>
<text x="141.5" y="139.4">4</text>
<text x="154.2" y="139.4">2</text>
<text x="160.6" y="139.4">4</text>
<text x="173.3" y="139.4">2</text>
<text x="179.6" y="139.4">4</text>
<text x="192.3" y="139.4">2</text>
<text x="198.7" y="139.4">4</text>
<text x="211.4" y="139.4">2</text>
<text x="217.7" y="139.4">4</text>
<text x="230.4" y="139.4">2</text>
<text x="130.6" y="146.8" transform="rotate(-90 130.6 146.8)">3</text>
<text x="148.3" y="146.8" transform="rotate(-90 148.3 146.8)">3</text>
<text x="167.4" y="146.8" transform="rotate(-90 167.4 146.8)">3</text>
<text x="186.4" y="146.8" transform="rotate(-90 186.4 146.8)">3</text>
<text x="205.5" y="146.8" transform="rotate(-90 205.5 146.8)">3</text>
<text x="224.5" y="146.8" transform="rotate(-90 224.5 146.8)">3</text>
</g>
<g font-size="1.8" fill="#006464">
<text x="167.4" y="23.7">TX0/D3</text>
<text x="186.7" y="23.7">RAW</text>
<text x="154.7" y="28.8">GND</text>
<text x="167.4" y="26.3">RX1/D2</text>
<text x="167.4" y="28.8">GND</text>
<text x="186.7" y="26.3">GND</text>
<text x="187.1" y="28.8">RST</text>
<text x="199.4" y="26.3">GND</text>
<text x="214.3" y="28.9">RotaryEncoder_Switch</text>
<text x="222.8" y="26.4">SW1</text>
<text x="154.7" y="31.3">GND</text>
<text x="167.4" y="31.3">GND</text>
<text x="167.4" y="33.9">2/D1/SDA</text>
<text x="184.6" y="33.9">F4/A3</text>
<text x="186.9" y="31.3">VCC</text>
<text x="199.4" y="31.3">VCC</text>
<text x="210.5" y="35.2">GND</text>
<text x="22.9" y="40.2">D_Small</text>
<text x="25.4" y="37.7">D1</text>
<text x="41.9" y="40.2">D_Small</text>
<text x="44.5" y="37.7">D5</text>
<text x="61" y="40.2">D_Small</text>
<text x="63.5" y="37.7">D9</text>
<text x="80" y="40.2">D_Small</text>
<text x="82.6" y="37.7">D13</text>
<text x="99.1" y="40.2">D_Small</text>
<text x="101.6" y="37.7">D17</text>
<text x="118.1" y="40.2">D_Small</text>
<text x="120.7" y="37.7">D21</text>
<text x="167.4" y="36.4">3/D0/SCL</text>
<text x="167.4" y="39">4/D4</text>
<text x="167.4" y="41.5">5/C6</text>
<text x="184.6" y="41.5">F7/A0</text>
<text x="184.6" y="39">F6/A1</text>
<text x="184.6" y="36.4">F5/A2</text>
<text x="167.4" y="46.6">7/E6</text>
<text x="167.4" y="44">6/D7</text>
<text x="184.3" y="46.6">B3/14</text>
<text x="184.3" y="44">B1/15</text>
<text x="154.7" y="51.7">GND</text>
<text x="167.4" y="49.1">8/B4</text>
<text x="167.4" y="51.7">9/B5</text>
<text x="184.3" y="51.7">B6/10</text>
<text x="184.3" y="49.1">B2/16</text>
<text x="22.9" y="63.1">D_Small</text>
<text x="25.4" y="60.6">D2</text>
<text x="41.9" y="63.1">D_Small</text>
<text x="44.5" y="60.6">D6</text>
<text x="61" y="63.1">D_Small</text>
<text x="63.5" y="60.6">D10</text>
<text x="80" y="63.1">D_Small</text>
<text x="82.6" y="60.6">D14</text>
<text x="99.1" y="63.1">D_Small</text>
<text x="101.6" y="60.6">D18</text>
<text x="118.1" y="63.1">D_Small</text>
<text x="120.7" y="60.6">D22</text>
<text x="137.2" y="63.1">D_Small</text>
<text x="139.7" y="60.6">D25</text>
<text x="25.4" y="83.4">D3</text>
<text x="44.5" y="83.4">D7</text>
<text x="63.5" y="83.4">D11</text>
<text x="82.6" y="83.4">D15</text>
<text x="101.6" y="83.4">D19</text>
<text x="120.7" y="83.4">D23</text>
<text x="139.7" y="83.4">D26</text>
<text x="22.9" y="86">D_Small</text>
<text x="41.9" y="86">D_Small</text>
<text x="61" y="86">D_Small</text>
<text x="80" y="86">D_Small</text>
<text x="99.1" y="86">D_Small</text>
<text x="118.1" y="86">D_Small</text>
<text x="137.2" y="86">D_Small</text>
<text x="25.4" y="106.3">D4</text>
<text x="44.5" y="106.3">D8</text>
<text x="63.5" y="106.3">D12</text>
<text x="82.6" y="106.3">D16</text>
<text x="99.1" y="106.3">D20</text>
<text x="120.7" y="106.3">D24</text>
<text x="139.7" y="106.3">D27</text>
<text x="22.9" y="108.8">D_Small</text>
<text x="41.9" y="108.8">D_Small</text>
<text x="61" y="108.8">D_Small</text>
<text x="80" y="108.8">D_Small</text>
<text x="96.5" y="108.8">D_Small</text>
<text x="118.1" y="108.8">D_Small</text>
<text x="137.2" y="108.8">D_Small</text>
<text x="20.3" y="118.1">H1</text>
<text x="20.3" y="120.7">MountingHole</text>
<text x="20.3" y="125.8">H2</text>
<text x="53.3" y="125.3">VCC</text>
<text x="65.8" y="125.3">TIP</text>
<text x="20.3" y="128.3">MountingHole</text>
<text x="53.1" y="127.9">GND</text>
<text x="65.8" y="127.9">RING1</text>
<text x="65.8" y="130.4">RING2</text>
<text x="128.9" y="129.4">VCC</text>
<text x="146.7" y="129.4">VCC</text>
<text x="165.7" y="129.4">VCC</text>
<text x="184.8" y="129.4">VCC</text>
<text x="203.8" y="129.4">VCC</text>
<text x="222.9" y="129.4">VCC</text>
<text x="20.3" y="133.4">H3</text>
<text x="20.3" y="135.9">MountingHole</text>
<text x="53.1" y="132.9">GND</text>
<text x="65.8" y="132.9">SLEEVE</text>
<text x="131.4" y="134.2">WS2812B</text>
<text x="149.2" y="134.2">WS2812B</text>
<text x="168.2" y="134.2">WS2812B</text>
<text x="187.3" y="134.2">WS2812B</text>
<text x="206.3" y="134.2">WS2812B</text>
<text x="225.4" y="134.2">WS2812B</text>
<text x="20.3" y="141">H4</text>
<text x="20.3" y="143.5">MountingHole</text>
<text x="126" y="140.6">DIN</text>
<text x="130.5" y="140.6">DOUT</text>
<text x="131.7" y="138.7" transform="rotate(-90 131.7 138.7)">VDD</text>
<text x="143.8" y="140.6">DIN</text>
<text x="148.3" y="140.6">DOUT</text>
<text x="149.5" y="138.7" transform="rotate(-90 149.5 138.7)">VDD</text>
<text x="162.8" y="140.6">DIN</text>
<text x="167.4" y="140.6">DOUT</text>
<text x="168.5" y="138.7" transform="rotate(-90 168.5 138.7)">VDD</text>
<text x="181.9" y="140.6">DIN</text>
<text x="186.4" y="140.6">DOUT</text>
<text x="187.6" y="138.7" transform="rotate(-90 187.6 138.7)">VDD</text>
<text x="200.9" y="140.6">DIN</text>
<text x="205.5" y="140.6">DOUT</text>
<text x="206.6" y="138.7" transform="rotate(-90 206.6 138.7)">VDD</text>
<text x="220" y="140.6">DIN</text>
<text x="224.5" y="140.6">DOUT</text>
<text x="225.7" y="138.7" transform="rotate(-90 225.7 138.7)">VDD</text>
<text x="20.3" y="148.6">H5</text>
<text x="130.7" y="146.9">RGB1</text>
<text x="131.7" y="144.5" transform="rotate(-90 131.7 144.5)">VSS</text>
<text x="148.5" y="146.9">RGB2</text>
<text x="149.5" y="144.5" transform="rotate(-90 149.5 144.5)">VSS</text>
<text x="167.6" y="146.9">RGB3</text>
<text x="168.5" y="144.5" transform="rotate(-90 168.5 144.5)">VSS</text>
<text x="186.6" y="146.9">RGB4</text>
<text x="187.6" y="144.5" transform="rotate(-90 187.6 144.5)">VSS</text>
<text x="205.7" y="146.9">RGB5</text>
<text x="206.6" y="144.5" transform="rotate(-90 206.6 144.5)">VSS</text>
<text x="224.7" y="146.9">RGB6</text>
<text x="225.7" y="144.5" transform="rotate(-90 225.7 144.5)">VSS</text>
<text x="20.3" y="151.2">MountingHole</text>
<text x="128.8" y="152.6">GND</text>
<text x="146.6" y="152.6">GND</text>
<text x="165.6" y="152.6">GND</text>
<text x="184.7" y="152.6">GND</text>
<text x="203.7" y="152.6">GND</text>
<text x="222.8" y="152.6">GND</text>
</g>
<g font-size="1.1" fill="#840000">
<text x="29.9" y="27.3">COL</text>
<text x="48.9" y="27.3">COL</text>
<text x="68" y="27.3">COL</text>
<text x="87" y="27.3">COL</text>
<text x="106.1" y="27.3">COL</text>
<text x="125.1" y="27.3">COL</text>
<text x="28.5" y="31.2" transform="rotate(-90 28.5 31.2)">ROW</text>
<text x="47.6" y="31.2" transform="rotate(-90 47.6 31.2)">ROW</text>
<text x="66.6" y="31.2" transform="rotate(-90 66.6 31.2)">ROW</text>
<text x="85.7" y="31.2" transform="rotate(-90 85.7 31.2)">ROW</text>
<text x="104.7" y="31.2" transform="rotate(-90 104.7 31.2)">ROW</text>
<text x="123.8" y="31.2" transform="rotate(-90 123.8 31.2)">ROW</text>
<text x="29.9" y="50.1">COL</text>
<text x="48.9" y="50.1">COL</text>
<text x="68" y="50.1">COL</text>
<text x="87" y="50.1">COL</text>
<text x="106.1" y="50.1">COL</text>
<text x="125.1" y="50.1">COL</text>
<text x="144.2" y="50.1">COL</text>
<text x="28.5" y="54.1" transform="rotate(-90 28.5 54.1)">ROW</text>
<text x="47.6" y="54.1" transform="rotate(-90 47.6 54.1)">ROW</text>
<text x="66.6" y="54.1" transform="rotate(-90 66.6 54.1)">ROW</text>
<text x="85.7" y="54.1" transform="rotate(-90 85.7 54.1)">ROW</text>
<text x="104.7" y="54.1" transform="rotate(-90 104.7 54.1)">ROW</text>
<text x="123.8" y="54.1" transform="rotate(-90 123.8 54.1)">ROW</text>
<text x="142.8" y="54.1" transform="rotate(-90 142.8 54.1)">ROW</text>
<text x="28.5" y="76.9" transform="rotate(-90 28.5 76.9)">ROW</text>
<text x="29.9" y="73">COL</text>
<text x="47.6" y="76.9" transform="rotate(-90 47.6 76.9)">ROW</text>
<text x="48.9" y="73">COL</text>
<text x="66.6" y="76.9" transform="rotate(-90 66.6 76.9)">ROW</text>
<text x="68" y="73">COL</text>
<text x="85.7" y="76.9" transform="rotate(-90 85.7 76.9)">ROW</text>
<text x="87" y="73">COL</text>
<text x="104.7" y="76.9" transform="rotate(-90 104.7 76.9)">ROW</text>
<text x="106.1" y="73">COL</text>
<text x="123.8" y="76.9" transform="rotate(-90 123.8 76.9)">ROW</text>
<text x="125.1" y="73">COL</text>
<text x="142.8" y="76.9" transform="rotate(-90 142.8 76.9)">ROW</text>
<text x="144.2" y="73">COL</text>
<text x="33.6" y="80.6" transform="rotate(-90 33.6 80.6)">COL</text>
<text x="29.9" y="95.9">COL</text>
<text x="48.9" y="95.9">COL</text>
<text x="68" y="95.9">COL</text>
<text x="87" y="95.9">COL</text>
<text x="104.8" y="95.9">COL</text>
<text x="125.1" y="95.9">COL</text>
<text x="144.2" y="95.9">COL</text>
<text x="28.5" y="99.8" transform="rotate(-90 28.5 99.8)">ROW</text>
<text x="47.6" y="99.8" transform="rotate(-90 47.6 99.8)">ROW</text>
<text x="66.6" y="99.8" transform="rotate(-90 66.6 99.8)">ROW</text>
<text x="85.7" y="99.8" transform="rotate(-90 85.7 99.8)">ROW</text>
<text x="103.5" y="99.8" transform="rotate(-90 103.5 99.8)">ROW</text>
<text x="123.8" y="99.8" transform="rotate(-90 123.8 99.8)">ROW</text>
<text x="140.2" y="100.9">ROW</text>
<text x="142.8" y="99.8" transform="rotate(-90 142.8 99.8)">ROW</text>
<text x="128.9" y="103.5" transform="rotate(-90 128.9 103.5)">COL</text>
<text x="145.4" y="104.7" transform="rotate(-90 145.4 104.7)">COL</text>
<text x="131.8" y="144.5">RGB</text>
<text x="149.6" y="144.5">RGB</text>
<text x="168.6" y="144.5">RGB</text>
<text x="187.7" y="144.5">RGB</text>
<text x="206.7" y="144.5">RGB</text>
<text x="225.8" y="144.5">RGB</text>
</g>
<g font-size=".7" fill="#006464">
<text x="26.7" y="23.7">MX-NoLED</text>
<text x="45.7" y="23.7">MX-NoLED</text>
<text x="64.8" y="23.7">MX-NoLED</text>
<text x="83.8" y="23.7">MX-NoLED</text>
<text x="102.9" y="23.7">MX-NoLED</text>
<text x="121.9" y="23.7">MX-NoLED</text>
<text x="26.7" y="46.6">MX-NoLED</text>
<text x="45.7" y="46.6">MX-NoLED</text>
<text x="64.8" y="46.6">MX-NoLED</text>
<text x="83.8" y="46.6">MX-NoLED</text>
<text x="102.9" y="46.6">MX-NoLED</text>
<text x="121.9" y="46.6">MX-NoLED</text>
<text x="141" y="46.6">MX-NoLED</text>
<text x="26.7" y="69.4">MX-NoLED</text>
<text x="45.7" y="69.4">MX-NoLED</text>
<text x="64.8" y="69.4">MX-NoLED</text>
<text x="83.8" y="69.4">MX-NoLED</text>
<text x="102.9" y="69.4">MX-NoLED</text>
<text x="121.9" y="69.4">MX-NoLED</text>
<text x="141" y="69.4">MX-NoLED</text>
<text x="36.7" y="75.4">MX-NoLED</text>
<text x="26.7" y="92.3">MX-NoLED</text>
<text x="45.7" y="92.3">MX-NoLED</text>
<text x="64.8" y="92.3">MX-NoLED</text>
<text x="83.8" y="92.3">MX-NoLED</text>
<text x="101.6" y="92.3">MX-NoLED</text>
<text x="121.9" y="92.3">MX-NoLED</text>
<text x="141" y="92.3">MX-NoLED</text>
<text x="133.7" y="99.5">MX-NoLED</text>
<text x="148.5" y="104.6">MX-NoLED</text>
</g>
</svg>
